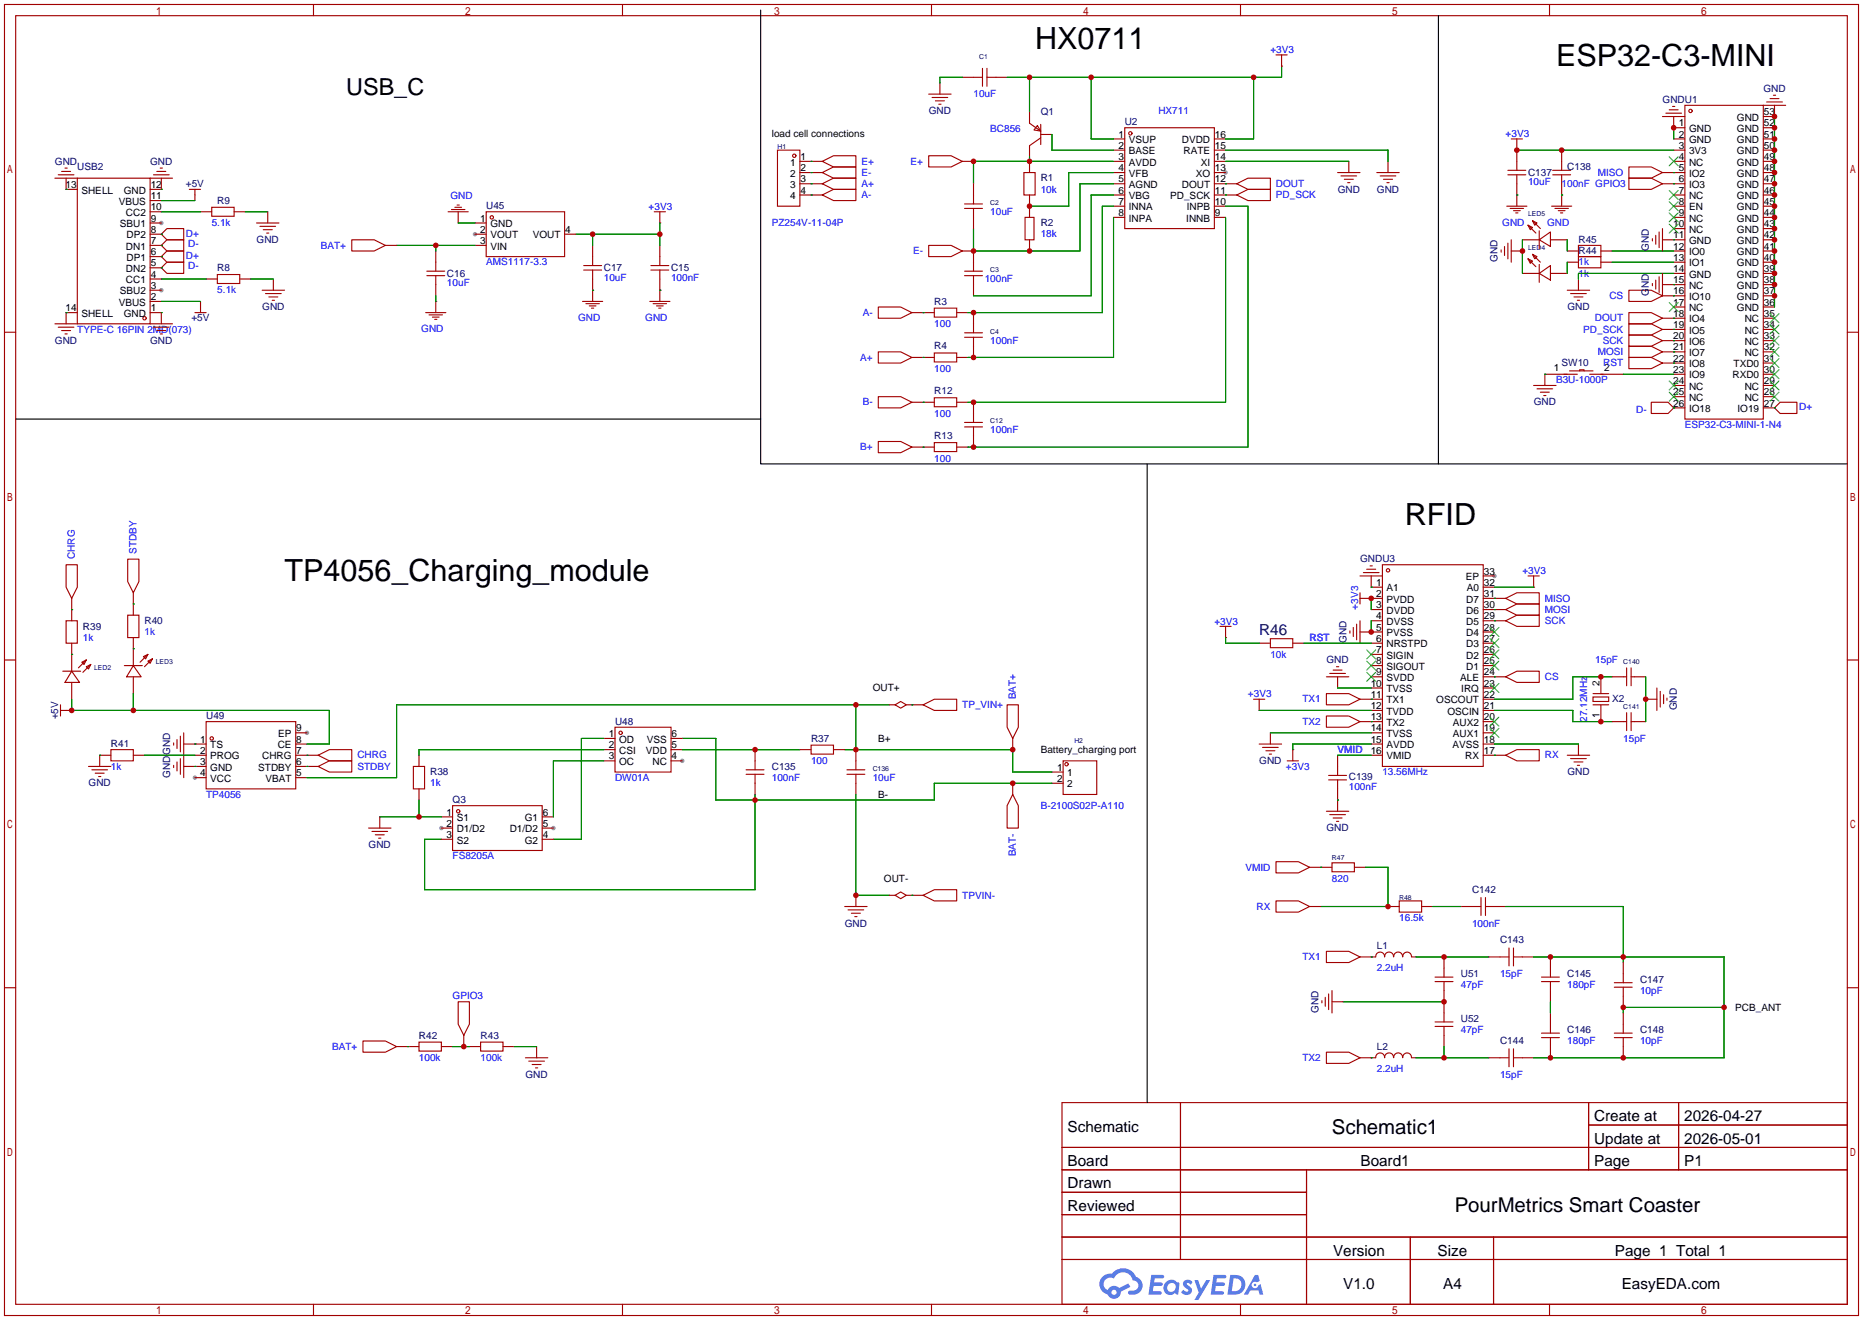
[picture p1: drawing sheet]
<svg xmlns="http://www.w3.org/2000/svg" width="422mm" height="299mm" viewBox="0 0 422 299" stroke-linecap="round" stroke-linejoin="round" font-family="sans-serif">
<g fill="#999">
<circle cx="277.9" cy="39.1" r=".51"/>
<circle cx="338.8" cy="130.6" r=".51"/>
<circle cx="44.2" cy="176.3" r=".51"/>
<circle cx="69.6" cy="166.1" r=".51"/>
<circle cx="154.7" cy="172.5" r=".51"/>
<circle cx="100.1" cy="187.7" r=".51"/>
<circle cx="125.5" cy="187.7" r=".51"/>
<circle cx="36.6" cy="65.8" r=".51"/>
<circle cx="36.6" cy="50.5" r=".51"/>
<circle cx="107.7" cy="53.1" r=".51"/>
</g>
<g fill="none" stroke="#a10000" stroke-width=".25">
<path d="M1 1h420.4v297.2h-420.4zM3.6 3.6h415.2v292.1h-415.2zM71.1 1v2.6M141.1 1v2.6M211.2 1v2.6M281.3 1v2.6M351.3 1v2.6M1 75.3h2.6M418.8 75.3h2.6M1 149.6h2.6M418.8 149.6h2.6M1 223.9h2.6"/>
<path d="M418.8 223.9h2.6M240.8 249.9h178v45.8h-178zM267.7 249.9v35.6M360.2 249.9v15.3M360.2 255h58.6M380.6 249.9v15.3M240.8 260.1h178M240.8 265.2h178M240.8 270.3h55.4M240.8 275.3h55.4M296.2 265.2v30.5M71.1 295.7v2.5"/>
<path d="M141.1 295.7v2.5M211.2 295.7v2.5M240.8 280.4h178M240.8 285.5h178M281.3 295.7v2.5M319.8 280.4v15.3M338.6 280.4v15.3M351.3 295.7v2.5"/>
</g>
<g fill="#5487ff">
<path d="M268.5 290.3a1.3 1.3 0 0 1 1.9 .3l-.4 .6a.54 .54 0 0 0-1-.2l.2 .2a1.28 1.28 0 0 1 .8 2 1.53 1.53 0 0 1-2.2-.3l.5-.6 .8 .5a.31 .31 0 0 0 .3-.3 .31 .31 0 0 0-.2-.3 1.12 1.12 0 0 1-.7-1.9z"/>
<path d="M270.8 290.2h.8l.7 1.9 1.2-1.9h.9l-2.7 4.5h-.9l1-1.7z"/>
<path d="M261 289h2.3a.46 .46 0 0 1 .5 .1 .46 .46 0 0 1 .1 .5l-.3 .2h-1.8l-.1 .9h1.6a.4 .4 0 0 1 .3 .4 .4 .4 0 0 1-.4 .4h-1.6l-.2 1.2h1.4a.46 .46 0 0 1 .5 .1 .46 .46 0 0 1 .1 .5l-.4 .2h-2.6z"/>
<path d="M275.1 289h2.3a.47 .47 0 0 1 .5 .1 .47 .47 0 0 1 .1 .5l-.3 .2h-1.8l-.1 .9h1.6a.4 .4 0 0 1 .4 .4 .4 .4 0 0 1-.5 .4h-1.6l-.2 1.2h1.4a.46 .46 0 0 1 .5 .1 .46 .46 0 0 1 .1 .5l-.4 .2h-2.6z"/>
<path d="M284.5 289h.8l.3 1.3-.6 .4a.75 .75 0 0 0-1.1 .3 .75 .75 0 0 0 .5 1 .75 .75 0 0 0 .9-.6l.5-.3 .6 2.4h-.8l-.3-1h-1.8l-.5 1h-1z"/>
<path d="M278.9 289l-.6 4.5h1.4a2.27 2.27 0 0 0 2.7-2.3 2.27 2.27 0 0 0-2.7-2.2zM279.7 289.8a1.5 1.5 0 0 1 1.8 1.5 1.5 1.5 0 0 1-1.9 1.4h-.3z"/>
<path d="M264.4 290.6a1.6 1.6 0 0 0-.4 2.3 1.6 1.6 0 0 0 2.3 .2l.8 .4 .3-2.5-.1-.3h-.5a1.58 1.58 0 0 0-2.4-.1zM265 291.1a.98 .98 0 0 1 1.6 .5 .98 .98 0 0 1-1.1 1.2 .94 .94 0 0 1-.9-.6 .94 .94 0 0 1 .4-1.1z"/>
<path d="M250 289.4a2.37 2.37 0 0 0 1.1 4 1.54 1.54 0 0 0 1.8 1 1.54 1.54 0 0 0 1.2-1.6l2.2-1.1-.5-.8-2.1 1.1a1.57 1.57 0 0 0-2.6 .4 1.5 1.5 0 0 1-.7-2.1 1.5 1.5 0 0 1 2.2-.5 2.23 2.23 0 0 1 2.3-1.4 2.23 2.23 0 0 1 1.9 1.8 1.16 1.16 0 0 1 1.3 1.1 1.16 1.16 0 0 1-1.1 1.3h-.7a.47 .47 0 0 0-.5 .3 .47 .47 0 0 0 .4 .6 2.14 2.14 0 0 0 2.7-1.4 2.14 2.14 0 0 0-1.3-2.7 3.2 3.2 0 0 0-5.5-.7l-1.1 .1zM252 292.9a.6 .6 0 0 1 1.2 0 .6 .6 0 0 1-1.2 0z"/>
<circle cx="284.6" cy="291.3" r=".28"/>
</g>
<g fill="none" stroke="#a10000" stroke-width=".25">
<path d="M213.1 18.8v2.5M218.2 17.5h4.6M222.8 15.5v4.1M223.8 17.5h4.5M223.8 15.5v4.1M289.3 12.4h2.5M290.6 15h.1M290.6 12.4v2.6M13.2 39.6h3.6M14 38.9h2M14.7 38.1h.5M34.8 39.6h3.6"/>
<path d="M35.6 38.9h2M36.3 38.1h.5M176.3 34h5.1v12.7h-5.1zM181.4 36.6h5M181.4 39.1h5M186.4 36.6l2.6-1.3h5.1v2.5h-5.1zM186.4 39.1l2.6-1.3h5.1v2.6h-5.1zM210.6 35.3h5l2.6 1.3-2.6 1.2h-5zM210.6 21.3h5M211.3 22.1h3.6M212.1 22.9h2M212.9 23.6h.5"/>
<path d="M218.2 36.6h2.5M232.2 39.1h2.5v5.1h-2.5zM233.4 25.4v2.5l2.6 1.8M233.4 36.6v2.5M235.2 28.4l.8 1.3-1.6-.2zM236 31.2l-2.6 1.8v2.6M236 30.5h2.5M236 28.2v4.6M252.5 31.5h2.5M252.5 34h2.5M252.5 36.6h2.5M252.5 39.1h2.5"/>
<path d="M255 29h20.3v22.8h-20.3zM275.3 31.5h2.6M275.3 34h2.6M275.3 36.6h2.6M275.3 39.1h2.6M303.3 39.1h5.1M304 39.9h3.6M305.8 36.6v2.5M312.2 39.1h5M312.9 39.9h3.6M314.7 36.6v2.5M341.9 39.6h4"/>
<path d="M341.9 38.6h4M342.6 31.5h2.6M343.9 34h.1M343.9 31.5v7.1M343.9 39.6v7.1M352 39.6h4.1M352 38.6h4.1M354.1 34v4.6M354.1 39.6v7.1M369.3 37.8h5.1l2.5 1.3-2.5 1.3h-5.1zM376.9 39.1h5.1M376.9 26.4h5.1"/>
<path d="M377.7 25.7h3.6M378.5 24.9h2M379.2 24.1h.5M379.5 26.4v2.6h2.5M379.5 31.5h2.5M379.5 34h2.5M379.5 36.6h2.5M382 23.9h17.8v71.1h-17.8zM399.8 29h2.5M399.8 31.5h2.5M399.8 34h2.5M399.8 36.6h2.5"/>
<path d="M399.8 39.1h2.5M399.8 23.9h5.1M400.6 23.1h3.5M401.3 22.4h2.1M402.1 21.6h.5M402.3 23.9v2.5h-2.5M12.4 40.4h5.1M15 40.4v2.5h2.5M17.5 40.4h16.5v33h-16.5zM34 48h2.6M34 58.2h2.6M34 55.6h2.6"/>
<path d="M34 53.1h2.6M34 50.5h2.6M34 45.5h2.6M34 40.4h5.1M36.6 53.1h.1M36.6 55.6h.1M36.6 58.2l1.2-1.3h3.9v2.5h-3.9zM36.6 58.2h.1M36.6 40.4v2.5h-2.6M37.8 51.8h3.9v2.6h-3.9l-1.2-1.3zM37.8 54.4h3.9v2.5h-3.9l-1.2-1.3zM42.9 42.9h2.6"/>
<path d="M44.2 42.9v2.6M45.5 48h2.5M48 47h5.1v2h-5.1zM53.1 48h2.5M58.2 50.5h5M58.9 51.3h3.6M59.7 52.1h2M60.5 52.8h.5M60.7 48v2.5M79.8 54.4h5l2.6 1.2-2.6 1.3h-5zM87.4 55.6h2.5M98.8 56.9v4.6"/>
<path d="M101.6 48h4.6M102.4 47.5h3M103.1 47h1.5M103.6 46.5h.5M103.9 50.5h.1M103.9 48v2.5M107.7 55.6h2.5M107.7 53.1h2.5M107.7 50.5h2.5M110.2 48h17.8v10.2h-17.8zM128 53.1h2.6M134.4 55.6v4.6"/>
<path d="M148.3 48h2.6M149.6 50.5h.1M149.6 48v2.5M149.6 55.6v4.6M181.4 41.7h5M181.4 44.2h5M186.4 41.7l2.6-1.3h5.1v2.5h-5.1zM186.4 44.2l2.6-1.3h5.1v2.6h-5.1zM210.6 55.6h5l2.6 1.3-2.6 1.3h-5zM218.2 56.9h2.5v4.6M218.7 47.2h4.1M218.7 46.2h4.1"/>
<path d="M220.7 41.7v4.5M220.7 47.2v4.6M232.4 49.3h2v5.1h-2zM233.4 44.2v5.1M233.4 54.4v2.5M252.5 41.7h2.5M252.5 44.2h2.5M252.5 46.7h2.5M252.5 49.3h2.5M275.3 41.7h5.1M275.3 44.2h5.1M275.3 46.7h2.6"/>
<path d="M275.3 49.3h2.6M280.4 41.7l2.6-1.3h5v2.5h-5zM280.4 44.2l2.6-1.3h5v2.6h-5zM304.8 40.6h2M305.6 41.4h.5M313.7 40.6h2M314.5 41.4h.5M340.4 56.6v.6M341.1 55.9v2M341.6 46.7h4.6M341.9 55.1v3.6M342.4 47.2h3"/>
<path d="M342.6 56.9h2.6M342.6 54.4v5M343.2 47.8h1.5M343.7 48.3h.5M343.9 44.2h.1M345.2 54.4h3.8M346.5 58.7l1 .5-.5 .5zM346.5 51.1l1 .5-.5 .5zM346.5 58.7l1.7 1.8M346.5 51.1l1.7 1.7M347.5 57.7l1 .5-.5 .5zM347.5 50l1 .5-.5 .6z"/>
<path d="M347.5 57.7l1.7 1.7M347.5 50l1.7 1.8M349 54.4l2.5-1.8v3.3zM349 52.3v4.1M349 59.9v4.1M351.5 54.4h3.8M351.8 46.7h4.6M352.6 47.2h3M353.3 47.8h1.5M353.8 48.3h.5M354.1 44.2h.1M355.3 56.9h2.6"/>
<path d="M355.3 59.4h2.6M357.9 58.2h5.1v2.5h-5.1zM357.9 55.6h5.1v2.6h-5.1zM363 56.9h2.5M363 59.4h2.5M369.3 40.4h5.1l2.5 1.3-2.5 1.2h-5.1zM374.6 54.1v.5M375.4 53.3v2.1M376.2 52.6v3.5M376.9 41.7h5.1M376.9 54.4h5.1M376.9 51.8v5.1"/>
<path d="M379.5 44.2h2.5M379.5 46.7h2.5M379.5 49.3h2.5M379.5 51.8h2.5M379.5 56.9h2.5M379.5 59.4h2.5M399.8 41.7h2.5M399.8 44.2h2.5M399.8 46.7h2.5M399.8 49.3h2.5M399.8 51.8h2.5M399.8 54.4h2.5"/>
<path d="M399.8 56.9h2.5M399.8 59.4h2.5M12.4 73.4h5.1M13.2 74.2h3.6M14 74.9h2M14.7 75.7h.5M17.5 70.9h-2.5v2.5M34 70.9h2.6v2.5M34 63.2h2.6M34 65.8h2.6M34 68.3h2.6M34 60.7h2.6"/>
<path d="M34 73.4h5.1M34.8 74.2h3.6M35.6 74.9h2M36.3 75.7h.5M36.6 60.7l1.2-1.3h3.9v2.6h-3.9zM36.6 60.7h.1M44.2 70.9h2.5M45.5 68.3v2.6M46.7 63.2h2.6M49.3 62.2h5.1v2.1h-5.1zM54.4 63.2h2.5M59.4 65.8h5.1"/>
<path d="M60.2 66.5h3.6M61 67.3h2M61.7 68.1h.5M62 63.2v2.6M96.5 70.9h4.6M96.8 62.5h4M96.8 61.5h4M97.3 71.4h3M98 71.9h1.6M98.6 72.4h.5M98.8 68.3h.1M98.8 62.5v4.6"/>
<path d="M98.8 68.3v2.6M132.1 68.3h4.6M132.3 60.2h4.1M132.3 61.2h4.1M132.8 68.8h3.1M133.6 69.3h1.5M134.1 69.9h.5M134.4 65.8h.1M134.4 61.2v7.1M147.3 68.3h4.6M147.6 60.2h4M147.6 61.2h4"/>
<path d="M148.1 68.8h3M148.8 69.3h1.6M149.4 69.9h.5M149.6 65.8h.1M149.6 61.2v7.1M199.1 69.6h5.1l2.6 1.3-2.6 1.2h-5.1zM199.1 79.8h5.1l2.6 1.2-2.6 1.3h-5.1zM206.8 70.9h5M211.8 69.9h5.1v2h-5.1zM216.9 70.9h2.6M218.7 62.5h4.1M218.7 61.5h4.1"/>
<path d="M218.7 76.5h4.1M218.7 75.4h4.1M220.7 62.5v4.6M220.7 70.9v4.5M220.7 76.5v4.5M345.2 62h3.8M349 62l2.5-1.8v3.3zM351.5 62h3.8M355.3 65.8h5.1M356.1 66.5h3.6M356.9 67.3h2M357.6 68.1h.5"/>
<path d="M357.9 63.2v2.6M369.3 70.9h5.1l2.5 1.2-2.5 1.3h-5.1zM369.3 73.4h5.1l2.5 1.3-2.5 1.2h-5.1zM369.3 65.8h5.1l2.5 1.3-2.5 1.2h-5.1zM369.3 75.9h5.1l2.5 1.3-2.5 1.3h-5.1zM369.3 78.5h5.1l2.5 1.3-2.5 1.2h-5.1zM374.6 64.3v.5M375.4 63.5v2M376.2 62.7v3.6M376.9 64.5h5.1M376.9 67.1h5.1M376.9 72.1h5.1"/>
<path d="M376.9 74.7h5.1M376.9 77.2h5.1M376.9 79.8h5.1M376.9 62v5.1M379.5 62h2.5M379.5 69.6h2.5M399.8 62h2.5M399.8 64.5h2.5M399.8 67.1h2.5M399.8 69.6h2.5M399.8 72.1h2.5M399.8 74.7h2.5"/>
<path d="M399.8 77.2h2.5M399.8 79.8h2.5M199.1 89.9h5.1l2.6 1.3-2.6 1.3h-5.1zM206.8 81h5M206.8 91.2h5M211.8 80h5.1v2h-5.1zM211.8 90.2h5.1v2h-5.1zM216.9 81h2.6M216.9 91.2h2.6M218.7 96.8h4.1M218.7 95.8h4.1M220.7 91.2v4.6"/>
<path d="M220.7 96.8v4.5M347.7 87.4h5.1M348.5 88.1h3.5M349.2 88.9h2.1M350 89.7h.5M355.9 84.1h5.3M357.6 84.8h-7.3v2.6M358.1 84.1v-.3h1.1v.3M360.4 84.8h7.6M369.3 81h5.1l2.5 1.3-2.5 1.3h-5.1zM374.4 91.2h3.8l1.3 1.3-1.3 1.2h-3.8zM376.9 82.3h5.1"/>
<path d="M379.5 92.5h.1M379.5 84.8h2.5M379.5 87.4h2.5M379.5 89.9h2.5M379.5 92.5h2.5M399.8 82.3h2.5M399.8 84.8h2.5M399.8 87.4h2.5M399.8 89.9h2.5M399.8 92.5h2.5M402.3 92.5l1.3-1.3h3.8v2.5h-3.8zM402.3 92.5h.1"/>
<path d="M199.1 100.1h5.1l2.6 1.2-2.6 1.3h-5.1zM206.8 101.3h5M211.8 100.3h5.1v2.1h-5.1zM216.9 101.3h2.6M15 128h2.5v5.1l-1.2 2.5-1.3-2.5zM16.3 135.6v5.1M29 139.4h2.5v5.1h-2.5zM29 126.7h2.5v5.1l-1.3 2.6-1.2-2.6zM30.2 134.4v5M308.4 135.6h5M308.4 130.6h5M308.4 134.4v2.5"/>
<path d="M309.1 129.8h3.6M309.9 129h2M310.6 128.3h.5M310.9 135.6h.1M310.9 130.6v2.5h2.5M310.9 138.2h2.5M313.4 128h22.9v45.7h-22.9zM336.3 133.1h2.5M336.3 135.6h5.1M336.3 138.2h5.1M336.3 130.6h2.5M341.4 138.2l2.5-1.3h5.1v2.5h-5.1z"/>
<path d="M341.4 135.6l2.5-1.2h5.1v2.5h-5.1zM346.5 130.6h2.5M347.7 133.1h.1M347.7 130.6v2.5M13.7 159.8v2.5M14.2 152.1h4.1M15 140.7h2.5v5.1h-2.5zM16.3 152.1l1.7 2.6h-3.3zM16.3 145.8v6.3M16.3 154.7v3.8M18.5 150.1l1.1-.5-.6 1zM19.6 151.1l1-.5-.5 1z"/>
<path d="M19.6 149.6l-1.8 1.8M20.6 150.6l-1.8 1.8M28.2 150.9h4.1M30.2 150.9l1.8 2.5h-3.3zM30.2 144.5v6.4M30.2 153.4v3.8M32.5 148.8l1-.5-.5 1.1zM33.5 149.9l1-.5-.5 1zM33.5 148.3l-1.8 1.8M34.5 149.4l-1.7 1.7M201.7 159.8h1.2M202.9 159.8l1.3-.8 1.3 .8-1.3 .7z"/>
<path d="M205.5 159.8h3.8M209.3 159.8l2.5-1.3h5.1v2.5h-5.1zM228.3 159.8h2.6v5l-1.3 2.6-1.3-2.6zM276.6 142h2.5M277.9 144.5h.1M277.9 142v2.5M284.2 158.5h2.6M285.5 145.8h2.5M285.5 158.5v2.5M288 144.8h5.1v2h-5.1zM293.1 145.8h2.6M300.7 157.2h5.1l2.6 1.3-2.6 1.3h-5.1z"/>
<path d="M300.7 153.4h5.1M301.5 152.7h3.6M302.3 151.9h2M303 151.1h.5M303.3 153.4v2.6M306.1 143v.5M306.8 142.2v2.1M307.6 141.5v3.5M308.4 143.3h5M308.4 158.5h5M308.4 140.7v5.1M310.9 140.7h2.5"/>
<path d="M310.9 145.8h2.5M310.9 148.3h2.5M310.9 150.9h2.5M310.9 153.4h2.5M310.9 156h2.5M336.3 140.7h5.1M336.3 143.3h2.5M336.3 145.8h2.5M336.3 148.3h2.5M336.3 150.9h2.5M336.3 153.4h5.1M336.3 156h2.5"/>
<path d="M336.3 158.5h2.5M341.4 153.4l2.5-1.3h5.1v2.6h-5.1zM341.4 140.7l2.5-1.3h5.1v2.6h-5.1zM361.2 158h3.5v1h-3.5zM361.2 159.8h3.5M361.2 157.2h3.5M363 153.4v3.8M363 159.8v3.8M365.5 153.4h3.3M368.8 151.4v4M369.8 153.4h3.3M369.8 151.4v4"/>
<path d="M373.1 158.5h2.6M375.7 156v5M376.4 156.7v3.6M377.2 157.5v2M378 158.2v.5M13.7 161h2.6M20.1 173.7h5M20.8 174.5h3.6M21.6 175.3h2M22.4 176h.5M25.1 169.9h5.1v2.6h-5.1zM25.1 171.2h-2.5v2.5"/>
<path d="M30.2 171.2h2.6M39.4 168.4v.5M39.4 173.5v.5M40.1 167.6v2.1M40.1 172.7v2.1M40.9 166.9v3.5M40.9 172v3.5M41.7 168.7h5M41.7 173.7h5M41.7 166.1v10.2M44.2 171.2h2.5M44.2 176.3h2.5"/>
<path d="M46.7 163.6h20.4v15.2h-20.4zM67.1 166.1h2.5M67.1 168.7h2.5M67.1 171.2h5M67.1 173.7h5M67.1 176.3h2.5M72.1 173.7l2.6-1.2h5.1v2.5h-5.1zM72.1 171.2l2.6-1.3h5.1v2.6h-5.1zM93.7 173.7h2.6v5.1h-2.6zM95 171.2v2.5M95 178.8v2.6M136.9 167.4h2.5"/>
<path d="M136.9 169.9h2.5M136.9 172.5h2.5M139.4 164.8h12.7v10.2h-12.7zM152.1 167.4h2.6M152.1 169.9h2.6M152.1 172.5h2.6M169.2 174.5h4M169.2 175.5h4M171.2 169.9v4.6M171.2 175.5v4.6M181.4 169.9h2.5M183.9 168.9h5.1v2h-5.1z"/>
<path d="M189 169.9h2.5M192 174.5h4.1M192 175.5h4.1M194.1 169.9v4.6M194.1 175.5v4.6M229.6 167.4v2.5M229.6 177.5v2.6M238.5 175h2.5M238.5 177.5h2.5M241 172.5h7.7v7.6h-7.7zM285.5 161h.1M285.5 168.7h5.1"/>
<path d="M286.3 169.4h3.5M287 170.2h2.1M287.8 170.9h.5M288 166.1v2.6M291.8 172.5h2.6M293.1 169.9h.1M293.1 169.9v2.6M300.7 162.3h5.1l2.6 1.3-2.6 1.2h-5.1zM301.2 176.8h4.1M301.2 175.8h4.1M303.3 171.2v4.6M303.3 176.8v7.1"/>
<path d="M308.4 163.6h5M310.9 161h2.5M310.9 166.1h2.5M310.9 168.7h2.5M310.9 171.2h2.5M336.3 161h2.5M336.3 163.6h2.5M336.3 166.1h2.5M336.3 168.7h2.5M336.3 171.2h5.1M341.4 171.2l2.5-1.3h5.1v2.6h-5.1zM355.3 171.2h5.1"/>
<path d="M356.1 172h3.6M356.9 172.7h2M357.6 173.5h.5M357.9 168.7v2.5M365.5 163.6h3.3M368.8 161.5v4.1M369.8 163.6h3.3M369.8 161.5v4.1M83.6 187.7h5M84.3 188.5h3.6M85.1 189.2h2M85.9 190h.5"/>
<path d="M86.1 185.2v2.5M100.1 185.2h2.5M100.1 187.7h2.5M100.1 190.2h2.5M102.6 182.6h20.3v10.2h-20.3zM122.9 185.2h2.6M122.9 187.7h2.6M122.9 190.2h2.6M229.6 180.1l1.3 2.5v5.1h-2.6v-5.1zM289.3 195.3h5.1l2.5 1.3-2.5 1.3h-5.1zM296.9 196.6h5.1M300.7 183.9h5.1"/>
<path d="M301.5 184.7h3.6M302 195.6h5.1v2h-5.1zM302.3 185.4h2M303 186.2h.5M307.1 196.6h2.5M191.5 205.5h5.1M192.3 206.2h3.5M193 207h2.1M193.8 207.8h.5M194.1 202.9v2.6M201.7 202.9h1.2M202.9 202.9l1.3-.7 1.3 .7-1.3 .8z"/>
<path d="M205.5 202.9h3.8M209.3 202.9l2.5-1.2h5.1v2.5h-5.1zM289.3 204.2h5.1l2.5 1.3-2.5 1.3h-5.1zM296.9 205.5h2.6M300.7 215.6h5.1l2.6 1.3-2.6 1.3h-5.1zM308.4 216.9h3.5M311.9 216.9a1.01 1.01 0 0 1 1-1.1 1.01 1.01 0 0 1 1 1.1M313.9 216.9a1.01 1.01 0 0 1 1.1-1.1 1.01 1.01 0 0 1 1 1.1M314.7 205.5h2.5M316 216.9a1.01 1.01 0 0 1 1-1.1 1.01 1.01 0 0 1 1 1.1M317.2 204.2h5.1v2.6h-5.1zM318 216.9a.99 .99 0 0 1 1-1.1 .99 .99 0 0 1 1 1.1"/>
<path d="M320 216.9h1.1M322.3 205.5h2.6M327.4 216.9v4.6M331.2 205.5h4.6M335.8 203.5v4M336.8 205.5h4.6M336.8 203.5v4M337.6 216.9h4.5M342.1 214.9v4M343.2 216.9h4.5M343.2 214.9v4M351.5 216.9v4.6"/>
<path d="M368 218.2v4.6M82.3 236h5.1l2.5 1.2-2.5 1.3h-5.1zM89.9 237.2h5.1M95 236.2h5.1v2.1h-5.1zM100.1 237.2h2.5M103.9 227.1h2.5v5.1l-1.2 2.5-1.3-2.5zM105.2 234.7v2.5M106.4 237.2h2.6M109 236.2h5v2.1h-5zM114 237.2h2.6M119.1 239.8h5.1M121.7 237.2v2.6"/>
<path d="M299.7 226.8v.5M300.5 226.1v2M300.7 238.5h5.1l2.6 1.3-2.6 1.2h-5.1zM301.2 225.3v3.6M302 227.1h2.5M302 224.5v5.1M313.9 239.8a1.01 1.01 0 0 0-1-1.1 1.01 1.01 0 0 0-1 1.1h-3.5M313.9 239.7a1.01 1.01 0 0 1 1.1-1 1.01 1.01 0 0 1 1 1M316 239.7a1.01 1.01 0 0 1 1-1 1.01 1.01 0 0 1 1 1M318 239.7a.99 .99 0 0 1 1-1 .99 .99 0 0 1 1 1l1.1 .1M325.4 222.5h4M325.4 221.5h4"/>
<path d="M325.4 232.7h4M325.4 231.6h4M327.4 222.5v9.1M327.4 232.7v4.5M337.6 239.8h4.5M342.1 237.7v4.1M343.2 239.8h4.5M343.2 237.7v4.1M349.5 222.5h4.1M349.5 221.5h4.1M349.5 235.2h4.1M349.5 234.2h4.1"/>
<path d="M351.5 222.5v4.6M351.5 229.6v4.6M351.5 235.2v4.6M366 235.2h4.1M366 234.2h4.1M366 223.8h4.1M366 222.8h4.1M368 223.8v4.5M368 229.6v4.6M368 235.2v4.6M119.9 240.5h3.5M120.6 241.3h2.1"/>
<path d="M121.4 242.1h.5"/>
<circle cx="180.1" cy="35.3" r=".38"/>
<circle cx="256.3" cy="30.2" r=".38"/>
<circle cx="383.3" cy="25.1" r=".38"/>
<circle cx="111.5" cy="49.3" r=".38"/>
<circle cx="32.8" cy="72.1" r=".38"/>
<circle cx="314.7" cy="129.3" r=".38"/>
<circle cx="48" cy="167.4" r=".38"/>
<circle cx="140.7" cy="166.1" r=".38"/>
<circle cx="241.8" cy="173.2" r=".38"/>
<circle cx="103.9" cy="183.9" r=".38"/>
</g>
<g fill="none" stroke="#3c3" stroke-width=".25">
<path d="M378.5 35.6l2 2M380.5 35.6l-2 2M378.5 43.2l2 2M378.5 45.7l2 2.1M378.5 48.3l2 2M378.5 50.8l2 2M380.5 43.2l-2 2M380.5 45.7l-2 2.1M380.5 48.3l-2 2M380.5 50.8l-2 2M378.5 68.6l2 2M380.5 68.6l-2 2"/>
<path d="M401.3 78.7l2.1 2.1M401.3 76.2l2.1 2M401.3 73.7l2.1 2M401.3 71.1l2.1 2.1M403.4 78.7l-2.1 2.1M403.4 76.2l-2.1 2M403.4 73.7l-2.1 2M403.4 71.1l-2.1 2.1M378.5 86.4l2 2M378.5 88.9l2 2M380.5 86.4l-2 2M380.5 88.9l-2 2"/>
<path d="M401.3 88.9l2.1 2M401.3 86.4l2.1 2M401.3 83.8l2.1 2.1M401.3 81.3l2.1 2M403.4 88.9l-2.1 2M403.4 86.4l-2.1 2M403.4 83.8l-2.1 2.1M403.4 81.3l-2.1 2M309.9 147.3l2 2.1M309.9 149.9l2 2M309.9 152.4l2 2M311.9 147.3l-2 2.1"/>
<path d="M311.9 149.9l-2 2M311.9 152.4l-2 2M337.8 154.9l2.1 2.1M337.8 149.9l2.1 2M337.8 147.3l2.1 2.1M337.8 144.8l2.1 2M337.8 142.2l2.1 2.1M339.9 147.3l-2.1 2.1M339.9 144.8l-2.1 2M339.9 154.9l-2.1 2.1M339.9 149.9l-2.1 2M339.9 142.2l-2.1 2.1"/>
<path d="M337.8 165.1l2.1 2M337.8 162.6l2.1 2M339.9 165.1l-2.1 2M339.9 162.6l-2.1 2"/>
</g>
<g fill="none" stroke="#008700" stroke-width=".25">
<path d="M218.2 17.5h-5.1v1.3M233.4 17.5v7.9M247.4 17.5v14h5.1M284.2 17.5v14h-6.3M290.6 15v2.5h-62.3M183.9 36.6h.1M183.9 39.1h.1M233.4 35.6v1M238.5 30.5v3.5h14M252.5 36.6h-31.8v5.1M252.5 39.1h-10.2v7.6h-8.9M277.9 34h36.8v2.6"/>
<path d="M277.9 36.6h27.9M343.9 34h35.6M379.5 39.1h.1M379.5 29v2.5M402.3 26.4v43.2M15 42.9h.1M36.6 42.9h.1M36.6 53.1h.1M36.6 58.2h.1M36.6 55.6h.1M36.6 48h8.9M36.6 45.5h7.6"/>
<path d="M55.6 48h5.1M89.9 55.6h17.8M98.8 55.6v1.3M103.9 50.5h3.8M130.6 53.1h19M134.4 53.1v2.5M149.6 50.5v5.1M183.9 41.7h.1M183.9 44.2h.1M252.5 44.2h-5.1v22.9h-26.7M252.5 41.7h-7.6v15.2h-24.2v-5.1M252.5 46.7h-2.6v24.2h-30.4"/>
<path d="M252.5 49.3v31.7h-33M277.9 41.7h.1M277.9 44.2h.1M277.9 46.7h5.1v54.6h-63.5M277.9 49.3v41.9h-58.4M343.9 44.2h.1M345.2 54.4v7.6M354.1 44.2h.1M355.3 54.4v2.5M355.3 59.4v2.6M365.5 56.9h14M365.5 59.4h14"/>
<path d="M379.5 41.7h.1M379.5 54.4h.1M15 70.9h.1M36.6 70.9h.1M36.6 60.7h.1M36.6 63.2h10.1M36.6 68.3h8.9M56.9 63.2h5.1M98.8 67.1v1.2M134.4 65.8h.1M149.6 65.8h.1M209.3 70.9h.1"/>
<path d="M379.5 72.1h.1M379.5 74.7h.1M379.5 79.8h.1M379.5 77.2h.1M379.5 67.1h.1M379.5 64.5h.1M379.5 62h-21.6v1.2M209.3 81h.1M209.3 91.2h.1M350.3 84.8h.1M368 84.8h11.5M379.5 92.5h.1"/>
<path d="M379.5 82.3h.1M402.3 92.5h.1M209.3 101.3h.1M16.3 138.2h.1M30.2 136.9h.1M310.9 133.1h.1M310.9 135.6v2.6M338.8 138.2h.1M338.8 135.6h.1M338.8 133.1h8.9M16.3 148.3h.1M16.3 158.5v2.5h58.4v7.7h-5.1"/>
<path d="M30.2 147.1h.1M30.2 157.2v3.8M194.1 159.8v10.1M201.7 159.8h-111.8v16.5h-20.3M206.8 159.8h.1M277.9 144.5v1.3h7.6M295.7 145.8h15.2M303.3 156h7.6M310.9 158.5h.1M310.9 140.7v2.6M338.8 153.4h.1M338.8 140.7h.1"/>
<path d="M365.5 153.4h-8.9v5.1h-17.8M373.1 153.4v10.2M22.6 171.2h.1M32.8 171.2h11.4M44.2 168.7h.1M44.2 173.7h.1M69.6 173.7h.1M69.6 171.2h.1M136.9 169.9h-41.9v1.3M136.9 167.4h-5.1v22.8h-6.3M136.9 172.5h-11.4v12.7M154.7 169.9h26.7"/>
<path d="M154.7 167.4h7.6v14h49.5v-3.9h26.7M191.5 169.9h38.1v5.1h8.9M285.5 161h25.4M288 166.1h22.9M303.3 171.2h7.6M310.9 163.6h.1M310.9 168.7h-17.8v1.2M338.8 171.2h.1M338.8 161h17.8v2.6h8.9M338.8 168.7h19.1M86.1 185.2h14M95 181.4v3.8"/>
<path d="M171.2 180.1v21.6h-74.9v-11.5h3.8M194.1 180.1v22.8h7.6M299.5 196.6h.1M303.3 181.4h.1M309.6 196.6h5.1v8.9h-15.2M206.8 202.9h.1M310.9 216.9h.1M321.1 216.9h16.5M324.9 205.5h6.3M341.4 205.5h26.6v12.7M347.7 216.9h43.2v22.9h-43.2M92.5 237.2h.1"/>
<path d="M102.6 237.2h3.8M116.6 237.2h5.1M304.5 227.1h22.9M310.9 239.8h.1M321.1 239.8h16.5M327.4 237.2v2.6M351.5 227.1v2.5M390.9 228.3h-22.9v1.3"/>
</g>
<path d="M172.5 2.3v102.9h153.6M326.1 3.6v101.6h92.7M3.6 95h168.9M260.1 105.2v144.7" fill="none" stroke="#000" stroke-width=".25"/>
<g fill="#c00">
<circle cx="284.2" cy="17.5" r=".63"/>
<circle cx="247.4" cy="17.5" r=".63"/>
<circle cx="233.4" cy="17.5" r=".63"/>
<circle cx="233.4" cy="36.6" r=".63"/>
<circle cx="220.7" cy="36.6" r=".63"/>
<circle cx="233.4" cy="46.7" r=".63"/>
<circle cx="233.4" cy="56.9" r=".63"/>
<circle cx="220.7" cy="56.9" r=".63"/>
<circle cx="220.7" cy="70.9" r=".63"/>
<circle cx="220.7" cy="81" r=".63"/>
<circle cx="220.7" cy="101.3" r=".63"/>
<circle cx="220.7" cy="91.2" r=".63"/>
<circle cx="229.6" cy="169.9" r=".63"/>
<circle cx="194.1" cy="169.9" r=".63"/>
<circle cx="194.1" cy="159.8" r=".63"/>
<circle cx="229.6" cy="177.5" r=".63"/>
<circle cx="171.2" cy="181.4" r=".63"/>
<circle cx="16.3" cy="161" r=".63"/>
<circle cx="30.2" cy="161" r=".63"/>
<circle cx="171.2" cy="169.9" r=".63"/>
<circle cx="95" cy="185.2" r=".63"/>
<circle cx="194.1" cy="202.9" r=".63"/>
<circle cx="134.4" cy="53.1" r=".63"/>
<circle cx="149.6" cy="53.1" r=".63"/>
<circle cx="98.8" cy="55.6" r=".63"/>
<circle cx="105.2" cy="237.2" r=".63"/>
<circle cx="343.9" cy="34" r=".63"/>
<circle cx="354.1" cy="34" r=".63"/>
<circle cx="379.5" cy="29" r=".63"/>
<circle cx="345.2" cy="56.9" r=".63"/>
<circle cx="310.9" cy="135.6" r=".63"/>
<circle cx="310.9" cy="143.3" r=".63"/>
<circle cx="363" cy="163.6" r=".63"/>
<circle cx="363" cy="153.4" r=".63"/>
<circle cx="373.1" cy="158.5" r=".63"/>
<circle cx="314.7" cy="205.5" r=".63"/>
<circle cx="327.4" cy="227.1" r=".63"/>
<circle cx="327.4" cy="216.9" r=".63"/>
<circle cx="327.4" cy="239.8" r=".63"/>
<circle cx="368" cy="216.9" r=".63"/>
<circle cx="351.5" cy="216.9" r=".63"/>
<circle cx="390.9" cy="228.3" r=".63"/>
<circle cx="368" cy="228.3" r=".63"/>
<circle cx="368" cy="239.8" r=".63"/>
<circle cx="351.5" cy="239.8" r=".63"/>
<circle cx="402.3" cy="26.4" r=".63"/>
<circle cx="402.3" cy="29" r=".63"/>
<circle cx="402.3" cy="31.5" r=".63"/>
<circle cx="402.3" cy="34" r=".63"/>
<circle cx="402.3" cy="36.6" r=".63"/>
<circle cx="402.3" cy="39.1" r=".63"/>
<circle cx="402.3" cy="41.7" r=".63"/>
<circle cx="402.3" cy="44.2" r=".63"/>
<circle cx="402.3" cy="46.7" r=".63"/>
<circle cx="402.3" cy="49.3" r=".63"/>
<circle cx="402.3" cy="51.8" r=".63"/>
<circle cx="402.3" cy="54.4" r=".63"/>
<circle cx="402.3" cy="56.9" r=".63"/>
<circle cx="402.3" cy="59.4" r=".63"/>
<circle cx="402.3" cy="62" r=".63"/>
<circle cx="402.3" cy="64.5" r=".63"/>
<circle cx="402.3" cy="67.1" r=".63"/>
</g>
<g font-size="6.9">
<text x="234.7" y="11.1">HX0711</text>
<text x="352.8" y="14.9">ESP32-C3-MINI</text>
<text x="318.5" y="119">RFID</text>
<text x="64.5" y="131.7">TP4056_Charging_module</text>
</g>
<text font-size="5.3" x="78.5" y="21.5">USB_C</text>
<g font-size="4.6">
<text x="302" y="257">Schematic1</text>
<text x="329.8" y="274.8">PourMetrics Smart Coaster</text>
</g>
<text font-size="3.5" fill="#000080" x="285.5" y="143.8">R46</text>
<g font-size="3.5">
<text x="242.1" y="256.7">Schematic</text>
<text x="361.5" y="254.2">Create at</text>
<text x="381.9" y="254.2">2026-04-27</text>
<text x="361.5" y="259.2">Update at</text>
<text x="381.9" y="259.2">2026-05-01</text>
<text x="242.1" y="264.3">Board</text>
<text x="242.1" y="269.4">Drawn</text>
<text x="308.5" y="264.3">Board1</text>
<text x="361.5" y="264.3">Page</text>
<text x="381.9" y="264.3">P1</text>
<text x="242.1" y="274.5">Reviewed</text>
<text x="302.3" y="284.6">Version</text>
<text x="326" y="284.6">Size</text>
<text x="366.2" y="284.6">Page 1 Total 1</text>
<text x="304.6" y="292.3">V1.0</text>
<text x="327.2" y="292.3">A4</text>
<text x="367.7" y="292.3">EasyEDA.com</text>
</g>
<g font-size="2.3" fill="#00f">
<text x="288" y="12">+3V3</text>
<text x="220.7" y="22.1">10uF</text>
<text x="224.5" y="29.9">BC856</text>
<text x="262.6" y="25.9">HX711</text>
<text x="341.4" y="31.1">+3V3</text>
<text x="195.3" y="37.3">E+</text>
<text x="195.3" y="39.8">E-</text>
<text x="206.5" y="37.3">E+</text>
<text x="362.2" y="39.8">MISO</text>
<text x="102.2" y="45">GND</text>
<text x="147.1" y="47.6">+3V3</text>
<text x="195.3" y="42.4">A+</text>
<text x="195.3" y="44.9">A-</text>
<text x="236" y="43.7">10k</text>
<text x="289.3" y="42.4">DOUT</text>
<text x="289.3" y="44.9">PD_SCK</text>
<text x="346.5" y="42">10uF</text>
<text x="354.1" y="42.4">100nF GPIO3</text>
<text x="42.2" y="53.6">D+</text>
<text x="48" y="51.3">5.1k</text>
<text x="175" y="51.3">PZ254V-11-04P</text>
<text x="224.5" y="48.7">10uF</text>
<text x="236" y="53.8">18k</text>
<text x="340.6" y="51.2">GND</text>
<text x="350.8" y="51.2">GND</text>
<text x="42.2" y="58.7">D+</text>
<text x="42.7" y="55.9">D-</text>
<text x="72.7" y="56.4">BAT+</text>
<text x="207" y="57.6">E-</text>
<text x="42.7" y="61">D-</text>
<text x="101.3" y="64.9">10uF</text>
<text x="110.2" y="60.2">AMS1117-3.3</text>
<text x="136.9" y="63.6">10uF</text>
<text x="152.1" y="63.6">100nF</text>
<text x="223.3" y="64">100nF</text>
<text x="357.9" y="62.7">1k</text>
<text x="357.9" y="60.2">1k</text>
<text x="49.3" y="66.5">5.1k</text>
<text x="195.6" y="71.6">A-</text>
<text x="364.9" y="67.8">CS</text>
<text x="17.5" y="75.4">TYPE-C 16PIN 2MD(073)</text>
<text x="95.5" y="75.3">GND</text>
<text x="131.1" y="72.8">GND</text>
<text x="146.3" y="72.8">GND</text>
<text x="211.8" y="74.1">100</text>
<text x="224.5" y="77.9">100nF</text>
<text x="359" y="75.4">PD_SCK</text>
<text x="361.6" y="72.9">DOUT</text>
<text x="363.4" y="77.9">SCK</text>
<text x="195" y="81.8">A+</text>
<text x="362.2" y="80.5">MOSI</text>
<text x="363.5" y="83">RST</text>
<text x="211.8" y="84.3">100</text>
<text x="352.8" y="86.8">B3U-1000P</text>
<text x="195.6" y="91.9">B-</text>
<text x="211.8" y="94.5">100</text>
<text x="371" y="93.6">D-</text>
<text x="407.9" y="93">D+</text>
<text x="224.5" y="98.3">100nF</text>
<text x="382" y="97">ESP32-C3-MINI-1-N4</text>
<text x="195" y="102.1">B+</text>
<text x="211.8" y="104.6">100</text>
<text x="31" y="125.5" transform="rotate(-90 31 125.5)">STDBY</text>
<text x="17" y="126.7" transform="rotate(-90 17 126.7)">CHRG</text>
<text x="345.2" y="130.1">+3V3</text>
<text x="350.3" y="136.4">MISO</text>
<text x="32.8" y="144">1k</text>
<text x="275.3" y="141.6">+3V3</text>
<text x="307.9" y="138.2" transform="rotate(-90 307.9 138.2)">+3V3</text>
<text x="350.3" y="141.4">SCK</text>
<text x="350.3" y="138.9">MOSI</text>
<text x="18.8" y="145.3">1k</text>
<text x="288" y="149.1">10k</text>
<text x="296.9" y="145.3">RST</text>
<text x="350.3" y="154.1">CS</text>
<text x="361.7" y="150.3">15pF</text>
<text x="218.2" y="160.5">TP_VIN+</text>
<text x="230.3" y="158.5" transform="rotate(-90 230.3 158.5)">BAT+</text>
<text x="283" y="158.1">+3V3</text>
<text x="295.3" y="159.2">TX1</text>
<text x="295.3" y="164.3">TX2</text>
<text x="359.9" y="163.6" transform="rotate(-90 359.9 163.6)">27.12MHz</text>
<text x="81" y="171.9">CHRG</text>
<text x="183.9" y="173.2">100</text>
<text x="303.3" y="170.7">VMID</text>
<text x="350.3" y="171.9">RX</text>
<text x="368" y="168.1">15pF</text>
<text x="25.1" y="174.5">1k</text>
<text x="81" y="174.5">STDBY</text>
<text x="97.5" y="178.3">1k</text>
<text x="139.4" y="177">DW01A</text>
<text x="175" y="177">100nF</text>
<text x="197.9" y="177">10uF</text>
<text x="291.6" y="174.5">+3V3</text>
<text x="305.8" y="179.2">100nF</text>
<text x="313.4" y="175.7">13.56MHz</text>
<text x="46.7" y="180.8">TP4056</text>
<text x="236" y="183.4">B-2100S02P-A110</text>
<text x="102.6" y="194.8">FS8205A</text>
<text x="230.3" y="194.1" transform="rotate(-90 230.3 194.1)">BAT-</text>
<text x="282.4" y="197.3">VMID</text>
<text x="218.2" y="203.7">TPVIN-</text>
<text x="302" y="199.9">820</text>
<text x="284.9" y="206.2">RX</text>
<text x="317.2" y="208.8">16.5k</text>
<text x="333.8" y="210">100nF</text>
<text x="295.3" y="217.6">TX1</text>
<text x="312.2" y="220.2">2.2uH</text>
<text x="340.1" y="221.5">15pF</text>
<text x="102.6" y="226.5">GPIO3</text>
<text x="331.2" y="224">47pF</text>
<text x="355.3" y="224">180pF</text>
<text x="371.9" y="225.3">10pF</text>
<text x="75.3" y="238">BAT+</text>
<text x="331.2" y="234.2">47pF</text>
<text x="355.3" y="236.7">180pF</text>
<text x="371.9" y="236.7">10pF</text>
<text x="95" y="240.5">100k</text>
<text x="109" y="240.5">100k</text>
<text x="295.3" y="240.5">TX2</text>
<text x="312.2" y="243">2.2uH</text>
<text x="340.1" y="244.3">15pF</text>
</g>
<g font-size="2.3" fill="#000080">
<text x="377" y="23.3">GNDU1</text>
<text x="399.8" y="20.8">GND</text>
<text x="210.6" y="25.9">GND</text>
<text x="236" y="26.1">Q1</text>
<text x="255" y="28.4">U2</text>
<text x="12.5" y="37.3">GND</text>
<text x="17.5" y="38.6">USB2</text>
<text x="34.1" y="37.3">GND</text>
<text x="236" y="41.1">R1</text>
<text x="346.5" y="39.8">C137</text>
<text x="355.3" y="38.6">C138</text>
<text x="42.1" y="42.4">+5V</text>
<text x="49.3" y="46.2">R9</text>
<text x="110.2" y="47.5">U45</text>
<text x="303.3" y="43.7">GND</text>
<text x="312.2" y="43.7">GND</text>
<text x="236" y="51.3">R2</text>
<text x="58.2" y="55.1">GND</text>
<text x="339.6" y="59.4" transform="rotate(-90 339.6 59.4)">GND</text>
<text x="357.9" y="57.6">R44</text>
<text x="357.9" y="55.1">R45</text>
<text x="373.9" y="56.9" transform="rotate(-90 373.9 56.9)">GND</text>
<text x="49.3" y="61.4">R8</text>
<text x="101.3" y="62.7">C16</text>
<text x="136.9" y="61.4">C17</text>
<text x="152.1" y="61.3">C15</text>
<text x="59.5" y="70.3">GND</text>
<text x="211.8" y="69.1">R3</text>
<text x="355.4" y="70.3">GND</text>
<text x="373.9" y="67" transform="rotate(-90 373.9 67)">GND</text>
<text x="12.5" y="77.9">GND</text>
<text x="34.1" y="77.9">GND</text>
<text x="43.4" y="72.9">+5V</text>
<text x="211.8" y="79.2">R4</text>
<text x="354.1" y="83">SW10</text>
<text x="211.8" y="89.4">R12</text>
<text x="347.7" y="91.9">GND</text>
<text x="211.8" y="99.5">R13</text>
<text x="308.4" y="127.5">GNDU3</text>
<text x="18.8" y="142.7">R39</text>
<text x="32.8" y="141.4">R40</text>
<text x="305.3" y="145.8" transform="rotate(-90 305.3 145.8)">GND</text>
<text x="300.8" y="150.3">GND</text>
<text x="365.5" y="159.2">X2</text>
<text x="380.2" y="161" transform="rotate(-90 380.2 161)">GND</text>
<text x="13.2" y="163.1" transform="rotate(-90 13.2 163.1)">+5V</text>
<text x="46.7" y="163">U49</text>
<text x="139.4" y="164.3">U48</text>
<text x="25.1" y="169.4">R41</text>
<text x="38.6" y="171.2" transform="rotate(-90 38.6 171.2)">GND</text>
<text x="183.9" y="168.1">R37</text>
<text x="285.5" y="173.2">GND</text>
<text x="20.1" y="178.3">GND</text>
<text x="38.6" y="176.3" transform="rotate(-90 38.6 176.3)">GND</text>
<text x="97.5" y="175.7">R38</text>
<text x="175" y="174.5">C135</text>
<text x="305.8" y="176.9">C139</text>
<text x="355.4" y="175.7">GND</text>
<text x="102.6" y="182.1">Q3</text>
<text x="300.8" y="188.4">GND</text>
<text x="83.6" y="192.2">GND</text>
<text x="333.8" y="202.4">C142</text>
<text x="191.5" y="210">GND</text>
<text x="312.2" y="215.1">L1</text>
<text x="340.1" y="213.8">C143</text>
<text x="331.2" y="221.5">U51</text>
<text x="355.3" y="221.5">C145</text>
<text x="371.9" y="222.7">C147</text>
<text x="298.9" y="229.6" transform="rotate(-90 298.9 229.6)">GND</text>
<text x="331.2" y="231.6">U52</text>
<text x="95" y="235.4">R42</text>
<text x="109" y="235.4">R43</text>
<text x="312.2" y="238">L2</text>
<text x="340.1" y="236.7">C144</text>
<text x="355.3" y="234.2">C146</text>
<text x="371.9" y="234.2">C148</text>
<text x="119.1" y="244.3">GND</text>
</g>
<g font-size="2.3">
<text x="380.6" y="28.6">1</text>
<text x="383" y="29.9">GND</text>
<text x="393.8" y="29.9">GND</text>
<text x="393.8" y="27.4">GND</text>
<text x="399.9" y="28.6">52</text>
<text x="399.9" y="26.1">53</text>
<text x="175" y="31">load cell connections</text>
<text x="253.6" y="31.2">1</text>
<text x="253.6" y="33.7">2</text>
<text x="256" y="32.5">VSUP</text>
<text x="256" y="35">BASE</text>
<text x="268" y="32.5">DVDD</text>
<text x="268.3" y="35">RATE</text>
<text x="275.5" y="33.7">15</text>
<text x="275.5" y="31.2">16</text>
<text x="380.6" y="31.2">2</text>
<text x="380.6" y="33.7">3</text>
<text x="383" y="32.5">GND</text>
<text x="383" y="35">3V3</text>
<text x="393.8" y="35">GND</text>
<text x="393.8" y="32.5">GND</text>
<text x="399.9" y="33.7">50</text>
<text x="399.9" y="31.2">51</text>
<text x="179.2" y="37.5">1</text>
<text x="179.2" y="40.1">2</text>
<text x="181.5" y="36.3">1</text>
<text x="181.5" y="38.8">2</text>
<text x="181.5" y="41.3">3</text>
<text x="253.6" y="36.3">3</text>
<text x="253.6" y="38.8">4</text>
<text x="253.6" y="41.3">5</text>
<text x="256" y="37.5">AVDD</text>
<text x="256" y="40.1">VFB</text>
<text x="271.1" y="40.1">XO</text>
<text x="272.3" y="37.5">XI</text>
<text x="275.5" y="41.3">12</text>
<text x="275.5" y="38.8">13</text>
<text x="275.5" y="36.3">14</text>
<text x="380.6" y="36.3">4</text>
<text x="380.6" y="38.8">5</text>
<text x="380.6" y="41.3">6</text>
<text x="383" y="37.5">NC</text>
<text x="383" y="40.1">IO2</text>
<text x="393.8" y="40.1">GND</text>
<text x="393.8" y="37.5">GND</text>
<text x="399.9" y="41.3">47</text>
<text x="399.9" y="38.8">48</text>
<text x="399.9" y="36.3">49</text>
<text x="14.9" y="42.6">13</text>
<text x="18.5" y="43.9">SHELL</text>
<text x="26.9" y="46.4">VBUS</text>
<text x="28.1" y="43.9">GND</text>
<text x="34.2" y="47.7">10</text>
<text x="34.2" y="45.2">11</text>
<text x="34.2" y="42.6">12</text>
<text x="179.2" y="42.6">3</text>
<text x="179.2" y="45.2">4</text>
<text x="181.5" y="43.9">4</text>
<text x="253.6" y="43.9">6</text>
<text x="253.6" y="46.4">7</text>
<text x="256" y="42.6">AGND</text>
<text x="256" y="45.2">VBG</text>
<text x="256" y="47.7">INNA</text>
<text x="265.3" y="45.2">PD_SCK</text>
<text x="268" y="42.6">DOUT</text>
<text x="269.1" y="47.7">INPB</text>
<text x="275.5" y="46.4">10</text>
<text x="275.5" y="43.9">11</text>
<text x="380.6" y="43.9">7</text>
<text x="380.6" y="46.4">8</text>
<text x="383" y="42.6">IO3</text>
<text x="383" y="45.2">NC</text>
<text x="383" y="47.7">EN</text>
<text x="393.8" y="47.7">GND</text>
<text x="393.8" y="45.2">GND</text>
<text x="393.8" y="42.6">GND</text>
<text x="399.9" y="46.4">45</text>
<text x="399.9" y="43.9">46</text>
<text x="27.2" y="51.5">SBU1</text>
<text x="28.6" y="49">CC2</text>
<text x="34.2" y="52.8">8</text>
<text x="34.2" y="50.2">9</text>
<text x="108.8" y="50.2">1</text>
<text x="108.8" y="52.8">2</text>
<text x="111.2" y="51.5">GND</text>
<text x="128.1" y="52.8">4</text>
<text x="253.6" y="49">8</text>
<text x="256" y="50.2">INPA</text>
<text x="269" y="50.2">INNB</text>
<text x="275.5" y="49">9</text>
<text x="379.4" y="51.5">10</text>
<text x="380.6" y="49">9</text>
<text x="383" y="50.2">NC</text>
<text x="383" y="52.8">NC</text>
<text x="393.8" y="52.8">GND</text>
<text x="393.8" y="50.2">GND</text>
<text x="399.9" y="51.5">43</text>
<text x="399.9" y="49">44</text>
<text x="28.6" y="56.6">DN1</text>
<text x="28.7" y="59.1">DP1</text>
<text x="28.7" y="54">DP2</text>
<text x="34.2" y="57.9">6</text>
<text x="34.2" y="55.3">7</text>
<text x="108.8" y="55.3">3</text>
<text x="111.2" y="54">VOUT</text>
<text x="111.2" y="56.6">VIN</text>
<text x="120.8" y="54">VOUT</text>
<text x="379.4" y="54">11</text>
<text x="379.4" y="56.6">12</text>
<text x="379.4" y="59.1">13</text>
<text x="383" y="55.3">GND</text>
<text x="383" y="57.9">IO0</text>
<text x="393.8" y="57.9">GND</text>
<text x="393.8" y="55.3">GND</text>
<text x="399.9" y="59.1">40</text>
<text x="399.9" y="56.6">41</text>
<text x="399.9" y="54">42</text>
<text x="28.6" y="64.2">CC1</text>
<text x="28.6" y="61.7">DN2</text>
<text x="34.2" y="65.5">3</text>
<text x="34.2" y="62.9">4</text>
<text x="34.2" y="60.4">5</text>
<text x="379.4" y="61.7">14</text>
<text x="379.4" y="64.2">15</text>
<text x="383" y="60.4">IO1</text>
<text x="383" y="62.9">GND</text>
<text x="383" y="65.5">NC</text>
<text x="393.8" y="65.5">GND</text>
<text x="393.8" y="62.9">GND</text>
<text x="393.8" y="60.4">GND</text>
<text x="399.9" y="64.2">38</text>
<text x="399.9" y="61.7">39</text>
<text x="14.9" y="70.6">14</text>
<text x="18.5" y="71.8">SHELL</text>
<text x="26.9" y="69.3">VBUS</text>
<text x="27.2" y="66.7">SBU2</text>
<text x="28.1" y="71.8">GND</text>
<text x="34.2" y="70.6">1</text>
<text x="34.2" y="68">2</text>
<text x="379.4" y="66.7">16</text>
<text x="379.4" y="69.3">17</text>
<text x="379.4" y="71.8">18</text>
<text x="383" y="68">IO10</text>
<text x="383" y="70.6">NC</text>
<text x="393.8" y="70.6">GND</text>
<text x="393.8" y="68">GND</text>
<text x="399.9" y="71.8">35</text>
<text x="399.9" y="69.3">36</text>
<text x="399.9" y="66.7">37</text>
<text x="379.4" y="74.4">19</text>
<text x="379.4" y="76.9">20</text>
<text x="383" y="73.1">IO4</text>
<text x="383" y="75.6">IO5</text>
<text x="395.6" y="75.6">NC</text>
<text x="395.6" y="73.1">NC</text>
<text x="399.9" y="76.9">33</text>
<text x="399.9" y="74.4">34</text>
<text x="379.4" y="79.4">21</text>
<text x="379.4" y="82">22</text>
<text x="383" y="78.2">IO6</text>
<text x="383" y="80.7">IO7</text>
<text x="383" y="83.3">IO8</text>
<text x="393.1" y="83.3">TXD0</text>
<text x="395.6" y="80.7">NC</text>
<text x="395.6" y="78.2">NC</text>
<text x="399.9" y="82">31</text>
<text x="399.9" y="79.4">32</text>
<text x="352.3" y="84">1</text>
<text x="363.7" y="84">2</text>
<text x="379.4" y="84.5">23</text>
<text x="379.4" y="87.1">24</text>
<text x="379.4" y="89.6">25</text>
<text x="383" y="85.8">IO9</text>
<text x="383" y="88.3">NC</text>
<text x="392.8" y="85.8">RXD0</text>
<text x="395.6" y="88.3">NC</text>
<text x="399.9" y="89.6">28</text>
<text x="399.9" y="87.1">29</text>
<text x="399.9" y="84.5">30</text>
<text x="379.4" y="92.1">26</text>
<text x="383" y="90.9">NC</text>
<text x="383" y="93.4">IO18</text>
<text x="393.9" y="93.4">IO19</text>
<text x="395.6" y="90.9">NC</text>
<text x="399.9" y="92.1">27</text>
<text x="332.3" y="131.5">EP</text>
<text x="336.4" y="130.2">33</text>
<text x="312" y="132.8">1</text>
<text x="312" y="135.3">2</text>
<text x="312" y="137.9">3</text>
<text x="314.4" y="134.1">A1</text>
<text x="314.4" y="136.6">PVDD</text>
<text x="332.5" y="136.6">D7</text>
<text x="332.6" y="134.1">A0</text>
<text x="336.4" y="137.9">30</text>
<text x="336.4" y="135.3">31</text>
<text x="336.4" y="132.8">32</text>
<text x="312" y="140.4">4</text>
<text x="312" y="142.9">5</text>
<text x="314.4" y="139.1">DVDD</text>
<text x="314.4" y="141.7">DVSS</text>
<text x="332.5" y="141.7">D5</text>
<text x="332.5" y="139.1">D6</text>
<text x="336.4" y="142.9">28</text>
<text x="336.4" y="140.4">29</text>
<text x="312" y="145.5">6</text>
<text x="312" y="148">7</text>
<text x="314.4" y="144.2">PVSS</text>
<text x="314.4" y="146.8">NRSTPD</text>
<text x="314.4" y="149.3">SIGIN</text>
<text x="332.5" y="149.3">D2</text>
<text x="332.5" y="146.8">D3</text>
<text x="332.5" y="144.2">D4</text>
<text x="336.4" y="148">26</text>
<text x="336.4" y="145.5">27</text>
<text x="310.8" y="155.6">10</text>
<text x="312" y="150.6">8</text>
<text x="312" y="153.1">9</text>
<text x="314.4" y="151.8">SIGOUT</text>
<text x="314.4" y="154.4">SVDD</text>
<text x="331.1" y="154.4">ALE</text>
<text x="332.5" y="151.8">D1</text>
<text x="336.4" y="155.6">23</text>
<text x="336.4" y="153.1">24</text>
<text x="336.4" y="150.6">25</text>
<text x="362.7" y="155.4" transform="rotate(-90 362.7 155.4)">2</text>
<text x="197.9" y="156.7">OUT+</text>
<text x="310.8" y="158.2">11</text>
<text x="310.8" y="160.7">12</text>
<text x="314.4" y="156.9">TVSS</text>
<text x="314.4" y="159.5">TX1</text>
<text x="314.4" y="162">TVDD</text>
<text x="325.7" y="159.5">OSCOUT</text>
<text x="328.2" y="162">OSCIN</text>
<text x="331.3" y="156.9">IRQ</text>
<text x="336.4" y="160.7">21</text>
<text x="336.4" y="158.2">22</text>
<text x="63.1" y="167.1">EP</text>
<text x="67.2" y="165.8">9</text>
<text x="138.1" y="167.1">1</text>
<text x="152.3" y="167.1">6</text>
<text x="310.8" y="163.3">13</text>
<text x="310.8" y="165.8">14</text>
<text x="314.4" y="164.5">TX2</text>
<text x="314.4" y="167.1">TVSS</text>
<text x="329.4" y="167.1">AUX1</text>
<text x="329.4" y="164.5">AUX2</text>
<text x="336.4" y="165.8">19</text>
<text x="336.4" y="163.3">20</text>
<text x="362.7" y="162.8" transform="rotate(-90 362.7 162.8)">1</text>
<text x="45.3" y="168.3">1</text>
<text x="45.3" y="170.9">2</text>
<text x="45.3" y="173.4">3</text>
<text x="47.7" y="169.6">TS</text>
<text x="47.7" y="172.2">PROG</text>
<text x="59.4" y="172.2">CHRG</text>
<text x="63" y="169.6">CE</text>
<text x="67.2" y="173.4">6</text>
<text x="67.2" y="170.9">7</text>
<text x="67.2" y="168.3">8</text>
<text x="138.1" y="169.6">2</text>
<text x="138.1" y="172.2">3</text>
<text x="140.4" y="168.3">OD</text>
<text x="140.4" y="170.9">CSI</text>
<text x="140.4" y="173.4">OC</text>
<text x="146.4" y="170.9">VDD</text>
<text x="146.7" y="168.3">VSS</text>
<text x="147.9" y="173.4">NC</text>
<text x="152.3" y="172.2">4</text>
<text x="152.3" y="169.6">5</text>
<text x="199.1" y="168.1">B+</text>
<text x="236" y="170.7">Battery_charging port</text>
<text x="310.8" y="168.3">15</text>
<text x="310.8" y="170.9">16</text>
<text x="314.4" y="169.6">AVDD</text>
<text x="314.4" y="172.2">VMID</text>
<text x="329.3" y="169.6">AVSS</text>
<text x="332.2" y="172.2">RX</text>
<text x="336.4" y="170.9">17</text>
<text x="336.4" y="168.3">18</text>
<text x="45.3" y="176">4</text>
<text x="47.7" y="174.7">GND</text>
<text x="47.7" y="177.2">VCC</text>
<text x="58.6" y="174.7">STDBY</text>
<text x="60.2" y="177.2">VBAT</text>
<text x="67.2" y="176">5</text>
<text x="239.7" y="174.7">1</text>
<text x="239.7" y="177.2">2</text>
<text x="242" y="176">1</text>
<text x="242" y="178.5">2</text>
<text x="101.2" y="184.9">1</text>
<text x="123.1" y="184.9">6</text>
<text x="199.1" y="180.8">B-</text>
<text x="101.2" y="187.4">2</text>
<text x="101.2" y="189.9">3</text>
<text x="103.6" y="186.1">S1</text>
<text x="103.6" y="188.7">D1/D2</text>
<text x="103.6" y="191.2">S2</text>
<text x="115.6" y="188.7">D1/D2</text>
<text x="119" y="191.2">G2</text>
<text x="119" y="186.1">G1</text>
<text x="123.1" y="189.9">4</text>
<text x="123.1" y="187.4">5</text>
<text x="200.4" y="199.9">OUT-</text>
<text x="393.4" y="229.1">PCB_ANT</text>
</g>
<g font-size="1.6" fill="#000080">
<text x="222" y="13.4">C1</text>
<text x="176.3" y="33.7">H1</text>
<text x="224.5" y="46.4">C2</text>
<text x="346.5" y="49">LED5</text>
<text x="346.5" y="56.6">LED4</text>
<text x="224.5" y="61.7">C3</text>
<text x="224.5" y="75.6">C4</text>
<text x="224.5" y="96">C12</text>
<text x="21.3" y="151.8">LED2</text>
<text x="35.3" y="150.6">LED3</text>
<text x="368" y="150.6">C140</text>
<text x="368" y="160.7">C141</text>
<text x="243.6" y="168.3">H2</text>
<text x="197.9" y="174.7">C136</text>
<text x="302" y="195">R47</text>
<text x="317.2" y="203.9">R48</text>
</g>
</svg>
